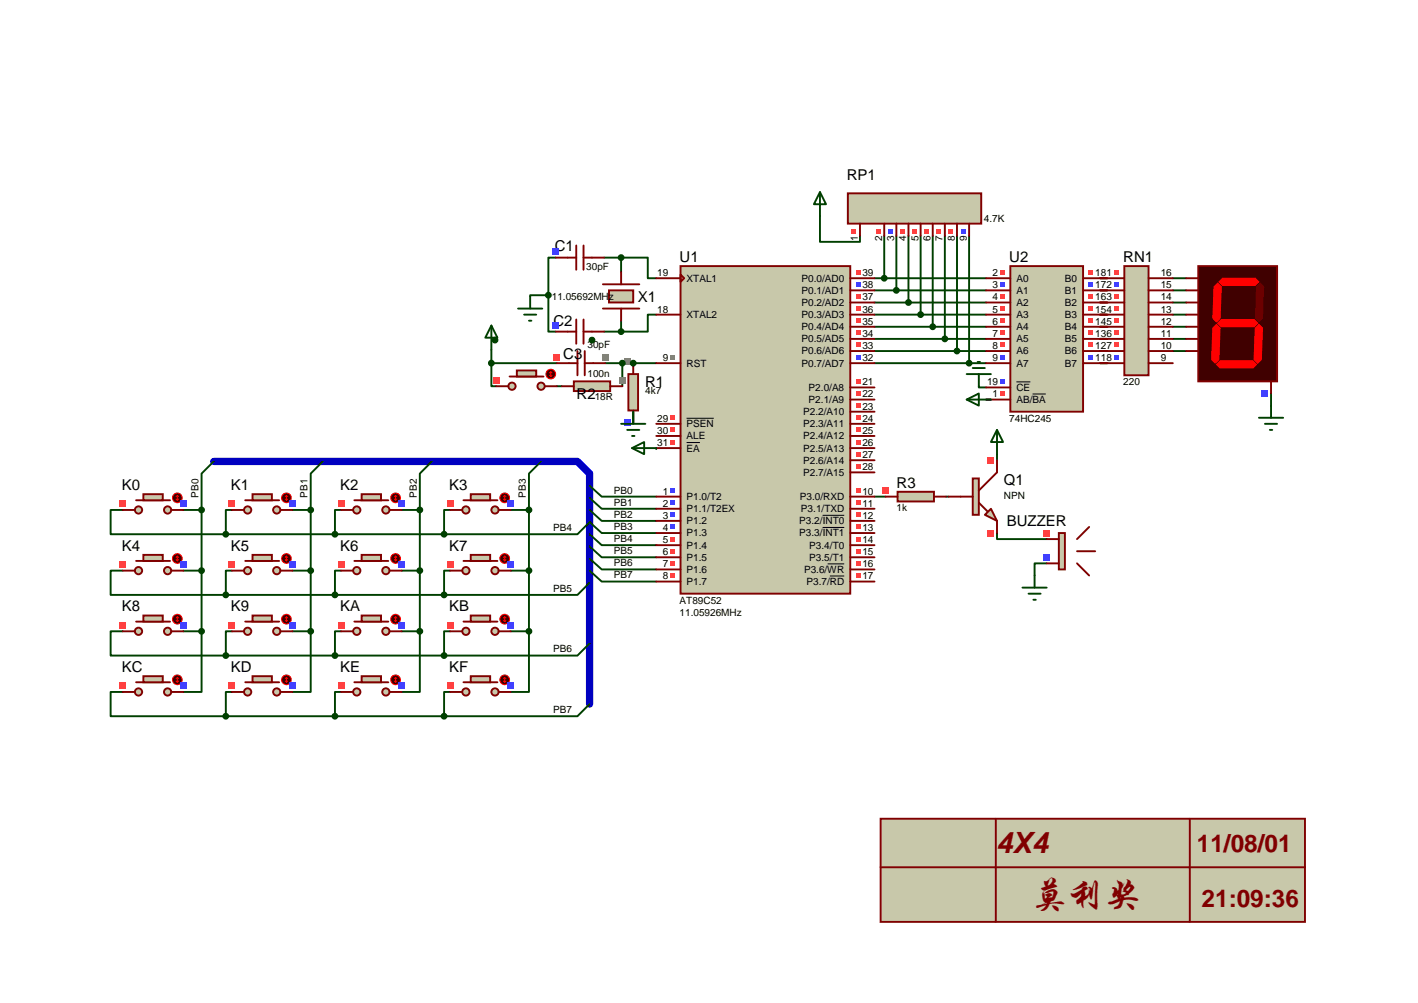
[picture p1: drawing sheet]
<svg xmlns="http://www.w3.org/2000/svg" width="297mm" height="210mm" viewBox="0 0 297 210" stroke-linecap="round" stroke-linejoin="round" font-family="sans-serif">
<path d="M44.8 96.6h76.2l2.5 2.5v48.3" fill="none" stroke="#0000c0" stroke-width="1.5"/>
<g fill="none" stroke="#004000" stroke-width=".4">
<path d="M116.4 53.9h-1.5v7.9M126.6 53.9h3.5M130.1 53.9v3.1M130.1 53.9h5.6v4.4h1.8M230.4 58.3h1.6M114.9 61.8v7.6h1.5M114.9 61.8h-3.8v.3M126.6 69.4h3.5M130.1 67.1v2.3M137.5 65.9h-1.8v3.5h-5.6M230.4 60.8h1.6M230.4 63.3h1.6"/>
<path d="M230.4 65.9h1.6M230.4 68.4h1.6M230.4 71h1.6M230.4 73.5h1.6M230.4 76h1.6M116.6 80.9h1.1M132.6 86.2v2.3M205 80.9v.2h1.6M206.6 83.7h1"/>
</g>
<circle cx="137.5" cy="93.8" r=".2" fill="#004000"/>
<g fill="none" stroke="#004000" stroke-width=".4">
<path d="M171.8 45.3v5.3h8.3v-1.2M183.2 58.3h23.4M185.2 49.4v8.9M187.8 49.4v11.4M190.3 49.4v13.9M192.8 49.4v16.5M195.4 49.4v19M197.9 49.4v21.6M200.5 49.4v24.1M203 49.4v26.6M245.7 58.3h2.8M102.9 73.2v2.8"/>
<path d="M102.9 76h13.7M102.9 76v4.9h1M126.8 76h10.7M130.4 76v4.9M132.6 75.8v.2M183.2 76h23.4M183.2 63.3h23.4M183.2 65.9h23.4M183.2 68.4h23.4M183.2 71h23.4M183.2 73.5h23.4M183.2 60.8h23.4"/>
<path d="M245.7 60.8h2.8M245.7 63.3h2.8M245.7 65.9h2.8M245.7 68.4h2.8M245.7 71h2.8M245.7 73.5h2.8M44.8 96.6l-2.6 2.5v7.7h-3.8M67.6 96.6l-2.5 2.5v7.7h-3.8M90.5 96.6l-2.6 2.5v7.7h-3.8M113.3 96.6l-2.5 2.5v7.7h-3.8M208.8 95.1v1.3M266.3 82.4v2.5"/>
<path d="M25.7 106.8h-2.5v5h24.1M25.7 119.5h-2.5v5h24.1M38.4 119.5h3.8M42.2 106.8v25.4M48.6 106.8h-1.3v5h22.9M48.6 119.5h-1.3v5h22.9M61.3 119.5h3.8M65.1 106.8v25.4M70.2 111.8h22.8M71.4 106.8h-1.2v5M71.4 119.5h-1.2v5M84.1 119.5h3.8"/>
<path d="M87.9 106.8v25.4M94.3 106.8h-1.3v5M94.3 119.5h-1.3v5h28l2.5-2.5M107 119.5h3.8M110.8 106.8v25.4M123.5 101.7l2.5 2.3h11.5M123.5 104.2l2.5 2.3h11.5M123.5 106.8l2.5 2.3h11.5M123.5 111.8l2.5 2.3h11.5M123.5 114.4l2.5 2.3h11.5M123.5 116.9l2.5 2.3h11.5M123.5 119.5l2.5 2.3h11.5"/>
<path d="M137.5 111.6h-11.5l-2.5-2.3-2.5 2.5h-28M183.2 104h2.3M198.2 104h.5M208.8 111.6v1.3h10.5M219.3 117.9h-2.6v2.6M25.7 132.2h-2.5v5h24.1M38.4 132.2h3.8M42.2 132.2v12.7h-3.8M48.6 132.2h-1.3v5h22.9M61.3 132.2h3.8M65.1 132.2v12.7h-3.8M70.2 137.2h22.8"/>
<path d="M70.2 124.5h22.8M71.4 132.2h-1.2v5M84.1 132.2h3.8M87.9 132.2v12.7h-3.8M94.3 132.2h-1.3v5h28l2.5-2.5M107 132.2h3.8M110.8 132.2v12.7h-3.8M25.7 144.9h-2.5v5h24.1M48.6 144.9h-1.3v5h22.9M70.2 149.9h22.8M71.4 144.9h-1.2v5M94.3 144.9h-1.3v5h28l2.5-2.5"/>
</g>
<path d="M142.6 55.7h35.5v68.6h-35.5z" fill="#c8c8aa" stroke="#800000" stroke-width=".4"/>
<g fill="none" stroke="#800000" stroke-width=".4">
<path d="M137.5 58.3h5.1M142.6 57.5l.7 .8-.7 .7zM178.1 58.3h5.1M137.5 65.9h5.1M137.5 76h5.1M178.1 65.9h5.1M178.1 76h5.1M178.1 60.8h5.1M178.1 63.3h5.1M178.1 68.4h5.1M178.1 71h5.1M178.1 73.5h5.1"/>
<path d="M137.5 91.3h5.1M137.5 93.8h5.1M137.5 88.7h5.1M178.1 91.3h5.1M178.1 93.8h5.1M178.1 88.7h5.1M178.1 98.9h5.1M178.1 81.1h5.1M178.1 83.7h5.1M178.1 86.2h5.1M178.1 96.4h5.1M137.5 104h5.1"/>
<path d="M137.5 106.5h5.1M137.5 109.1h5.1M137.5 111.6h5.1M137.5 114.1h5.1M137.5 116.7h5.1M137.5 119.2h5.1M178.1 104h5.1M178.1 106.5h5.1M178.1 109.1h5.1M178.1 111.6h5.1M178.1 114.1h5.1M178.1 116.7h5.1"/>
<path d="M178.1 119.2h5.1M137.5 121.8h5.1M178.1 121.8h5.1"/>
</g>
<path d="M143.8 92.6h2.8M143.8 87.6h5.7M172.3 107.9h4.5M172.3 110.4h4.5M173.4 118h3.4M173.8 120.6h3" fill="none" stroke="#000" stroke-width=".21"/>
<g fill="#ff4040">
<path d="M140.4 89.5h1v1h-1z"/>
<path d="M140.4 92h1v1h-1z"/>
<path d="M140.4 87h1v1h-1z"/>
</g>
<path d="M140.4 74.3h1v1h-1z" fill="#808080"/>
<path d="M179.3 56.5h1v1h-1z" fill="#ff4040"/>
<path d="M179.3 59h1v1h-1z" fill="#4040ff"/>
<g fill="#ff4040">
<path d="M179.3 61.6h1v1h-1z"/>
<path d="M179.3 64.1h1v1h-1z"/>
<path d="M179.3 66.6h1v1h-1z"/>
<path d="M179.3 69.2h1v1h-1z"/>
<path d="M179.3 71.7h1v1h-1z"/>
</g>
<g fill="#4040ff">
<path d="M179.3 74.3h1v1h-1z"/>
<path d="M140.4 102.2h1v1h-1z"/>
<path d="M140.4 104.7h1v1h-1z"/>
<path d="M140.4 107.3h1v1h-1z"/>
<path d="M140.4 109.8h1v1h-1z"/>
</g>
<g fill="#ff4040">
<path d="M140.4 112.4h1v1h-1z"/>
<path d="M140.4 114.9h1v1h-1z"/>
<path d="M140.4 117.4h1v1h-1z"/>
<path d="M140.4 120h1v1h-1z"/>
<path d="M179.3 102.2h1v1h-1z"/>
<path d="M179.3 104.7h1v1h-1z"/>
<path d="M179.3 107.3h1v1h-1z"/>
<path d="M179.3 109.8h1v1h-1z"/>
<path d="M179.3 112.4h1v1h-1z"/>
<path d="M179.3 120h1v1h-1z"/>
<path d="M179.3 117.4h1v1h-1z"/>
<path d="M179.3 114.9h1v1h-1z"/>
<path d="M179.3 97.1h1v1h-1z"/>
<path d="M179.3 79.3h1v1h-1z"/>
<path d="M179.3 81.9h1v1h-1z"/>
<path d="M179.3 84.4h1v1h-1z"/>
<path d="M179.3 87h1v1h-1z"/>
<path d="M179.3 89.5h1v1h-1z"/>
<path d="M179.3 92h1v1h-1z"/>
<path d="M179.3 94.6h1v1h-1z"/>
</g>
<path d="M126.3 59.5h7.6M126.3 64.6h7.6" fill="none" stroke="#800000" stroke-width=".4"/>
<path d="M127.6 60.8h5v2.5h-5z" fill="#c8c8aa" stroke="#800000" stroke-width=".4"/>
<path d="M116.4 53.9h4.3M120.7 51.4v5.1M122.2 51.4v5.1M122.2 53.9h4.4M130.1 57v2.5M130.1 64.6v2.5" fill="none" stroke="#800000" stroke-width=".4"/>
<path d="M115.8 52h1.2v1.3h-1.2z" fill="#4040ff"/>
<path d="M116.4 69.4h4.3M120.7 66.9v5.1M122.2 66.9v5.1M122.2 69.4h4.4" fill="none" stroke="#800000" stroke-width=".4"/>
<path d="M115.8 67.5h1.2v1.3h-1.2z" fill="#4040ff"/>
<g fill="#004000" stroke="#004000" stroke-width=".4">
<circle cx="130.1" cy="69.4" r=".51"/>
<circle cx="130.1" cy="53.9" r=".51"/>
</g>
<path d="M116.6 76h4.4M121 73.5v5.1M122.5 73.5v5.1M122.5 76h4.3" fill="none" stroke="#800000" stroke-width=".4"/>
<path d="M116 74.1h1.3v1.3h-1.3z" fill="#ff4040"/>
<path d="M126.2 74.1h1.2v1.3h-1.2z" fill="#808080"/>
<g fill="#c8c8aa" stroke="#800000" stroke-width=".4">
<circle cx="113.3" cy="80.9" r=".76"/>
<circle cx="107.2" cy="80.9" r=".76"/>
</g>
<path d="M106.7 78.8h7.2" fill="none" stroke="#800000" stroke-width=".4"/>
<path d="M108.3 77.6h4v1.2h-4z" fill="#c8c8aa" stroke="#800000" stroke-width=".4"/>
<path d="M103.9 80.9h2.6M114.1 80.9h2.5" fill="none" stroke="#800000" stroke-width=".4"/>
<circle cx="115.4" cy="78.3" r="1.02" fill="#400000" stroke="#f00" stroke-width=".21"/>
<path d="M115.1 78.1l.3-.3 .2 .3M115.1 78.6l.3 .2M115.4 77.8v1M115.6 78.6l-.2 .2" fill="none" stroke="#f00" stroke-width=".21"/>
<path d="M103.3 79h1.3v1.2h-1.3z" fill="#ff4040"/>
<path d="M131.6 78.3h2.1v7.6h-2.1z" fill="#c8c8aa" stroke="#800000" stroke-width=".4"/>
<path d="M132.6 75.8v2.5M132.6 85.9v2.6" fill="none" stroke="#800000" stroke-width=".4"/>
<path d="M130.7 75.1h1.3v1.3h-1.3z" fill="#808080"/>
<path d="M130.7 87.8h1.3v1.3h-1.3z" fill="#4040ff"/>
<path d="M120.2 79.8h7.6v2.1h-7.6z" fill="#c8c8aa" stroke="#800000" stroke-width=".4"/>
<path d="M117.7 80.9h2.5M127.8 80.9h2.6" fill="none" stroke="#800000" stroke-width=".4"/>
<path d="M129.7 79h1.3v1.2h-1.3z" fill="#808080"/>
<path d="M102.9 68.2l1.3 2.5h-2.5zM102.9 68.2v5M108.5 64.6h5.1M109.8 65.9h2.5M110.8 67.1h.5M111.1 62.1v2.5M130.1 88.7h5.1M131.4 90h2.5M132.4 91.3h.5M132.6 86.2v2.5" fill="none" stroke="#004000" stroke-width=".4"/>
<circle cx="114.9" cy="61.8" r=".51" fill="#004000" stroke="#004000" stroke-width=".4"/>
<path d="M211.6 55.7h15.3v30.5h-15.3z" fill="#c8c8aa" stroke="#800000" stroke-width=".4"/>
<g fill="none" stroke="#800000" stroke-width=".4">
<path d="M206.6 58.3h5M226.9 58.3h5.1M206.6 60.8h5M206.6 63.3h5M206.6 65.9h5M206.6 68.4h5M206.6 71h5M206.6 73.5h5M206.6 76h5M226.9 60.8h5.1M226.9 63.3h5.1M226.9 65.9h5.1"/>
<path d="M226.9 68.4h5.1M226.9 71h5.1M226.9 73.5h5.1M226.9 76h5.1M206.6 81.1h5M206.6 83.7h5"/>
</g>
<path d="M212.9 79.9h2.9M216.3 82.5h2.8" fill="none" stroke="#000" stroke-width=".21"/>
<g fill="#ff4040">
<path d="M209.5 56.5h1v1h-1z"/>
<path d="M228 56.5h1v1h-1z"/>
</g>
<g fill="#4040ff">
<path d="M209.5 59h1v1h-1z"/>
<path d="M228 59h1v1h-1z"/>
</g>
<g fill="#ff4040">
<path d="M209.5 61.6h1v1h-1z"/>
<path d="M228 61.6h1v1h-1z"/>
<path d="M209.5 64.1h1v1h-1z"/>
<path d="M228 64.1h1v1h-1z"/>
<path d="M209.5 66.6h1v1h-1z"/>
<path d="M228 66.6h1v1h-1z"/>
<path d="M209.5 69.2h1v1h-1z"/>
<path d="M228 69.2h1v1h-1z"/>
<path d="M209.5 71.7h1v1h-1z"/>
<path d="M228 71.7h1v1h-1z"/>
</g>
<g fill="#4040ff">
<path d="M209.5 74.3h1v1h-1z"/>
<path d="M228 74.3h1v1h-1z"/>
<path d="M209.5 79.3h1v1h-1z"/>
</g>
<path d="M209.5 81.9h1v1h-1z" fill="#ff4040"/>
<path d="M202.5 78.3h5.1M203.8 77h2.5M204.8 75.8h.5M205 78.3v2.6M202.5 83.7l2.5-1.3v2.5zM202.5 83.7h5.1" fill="none" stroke="#004000" stroke-width=".4"/>
<path d="M235.5 55.7h5.1v22.9h-5.1z" fill="#c8c8aa" stroke="#800000" stroke-width=".4"/>
<g fill="none" stroke="#800000" stroke-width=".4">
<path d="M230.4 58.3h5.1M240.6 58.3h5.1M230.4 60.8h5.1M230.4 63.3h5.1M230.4 65.9h5.1M230.4 68.4h5.1M230.4 71h5.1M230.4 73.5h5.1M230.4 76h5.1M240.6 60.8h5.1M240.6 63.3h5.1M240.6 65.9h5.1"/>
<path d="M240.6 68.4h5.1M240.6 71h5.1M240.6 73.5h5.1M240.6 76h5.1"/>
</g>
<path d="M233.4 56.5h1v1h-1z" fill="#ff4040"/>
<path d="M233.4 59h1v1h-1z" fill="#4040ff"/>
<g fill="#ff4040">
<path d="M233.4 61.6h1v1h-1z"/>
<path d="M233.4 64.1h1v1h-1z"/>
<path d="M233.4 66.6h1v1h-1z"/>
<path d="M233.4 69.2h1v1h-1z"/>
<path d="M233.4 71.7h1v1h-1z"/>
</g>
<path d="M233.4 74.3h1v1h-1z" fill="#4040ff"/>
<path d="M132.4 93.8l2.5-1.3v2.6zM132.4 93.8h5.1" fill="none" stroke="#004000" stroke-width=".4"/>
<path d="M177.6 40.5h27.9v6.3h-27.9z" fill="#c8c8aa" stroke="#800000" stroke-width=".4"/>
<path d="M180.1 46.8v2.6M185.2 46.8v2.6M187.8 46.8v2.6M190.3 46.8v2.6M192.8 46.8v2.6M195.4 46.8v2.6M197.9 46.8v2.6M200.5 46.8v2.6M203 46.8v2.6" fill="none" stroke="#800000" stroke-width=".4"/>
<path d="M183.4 48h1.1v1h-1.1z" fill="#ff4040"/>
<path d="M186 48h1v1h-1z" fill="#4040ff"/>
<g fill="#ff4040">
<path d="M188.5 48h1v1h-1z"/>
<path d="M191.1 48h1v1h-1z"/>
<path d="M193.6 48h1v1h-1z"/>
<path d="M196.1 48h1.1v1h-1.1z"/>
<path d="M198.7 48h1v1h-1z"/>
</g>
<path d="M201.2 48h1v1h-1z" fill="#4040ff"/>
<path d="M178.4 48h1v1h-1z" fill="#ff4040"/>
<path d="M171.8 40.2l1.2 2.6h-2.5zM171.8 40.2v5.1" fill="none" stroke="#004000" stroke-width=".4"/>
<g fill="#004000" stroke="#004000" stroke-width=".4">
<circle cx="132.6" cy="76" r=".51"/>
<circle cx="102.9" cy="76" r=".51"/>
<circle cx="130.4" cy="76" r=".51"/>
<circle cx="185.2" cy="58.2" r=".51"/>
<circle cx="187.8" cy="60.8" r=".51"/>
<circle cx="190.3" cy="63.3" r=".51"/>
<circle cx="192.8" cy="65.9" r=".51"/>
<circle cx="195.4" cy="68.4" r=".51"/>
<circle cx="197.9" cy="70.9" r=".51"/>
<circle cx="200.5" cy="73.5" r=".51"/>
<circle cx="203" cy="76" r=".51"/>
</g>
<path d="M221.8 111.6h1.3v7.6h-1.3z" fill="#c8c8aa" stroke="#800000" stroke-width=".4"/>
<path d="M219.3 112.9h2.5M219.3 117.9h2.5M225.6 115.4h3.8M225.6 117.9l2.6 2.6M228.2 110.3l-2.6 2.6" fill="none" stroke="#800000" stroke-width=".4"/>
<path d="M218.6 111h1.3v1.2h-1.3z" fill="#ff4040"/>
<path d="M218.6 116h1.3v1.3h-1.3z" fill="#4040ff"/>
<path d="M188 103h7.6v2h-7.6z" fill="#c8c8aa" stroke="#800000" stroke-width=".4"/>
<path d="M185.5 104h2.5M195.6 104h2.6" fill="none" stroke="#800000" stroke-width=".4"/>
<path d="M184.8 102.1h1.3v1.2h-1.3z" fill="#ff4040"/>
<g fill="#c8c8aa" stroke="#800000" stroke-width=".4">
<path d="M206.3 107.8l1.3-1.3 1.2 2.6z"/>
<path d="M203.8 100.2h1.2v7.6h-1.2z"/>
</g>
<path d="M208.8 96.4v2.5l-3.8 3.8M198.7 104h5.1M205 105.2l1.8 1.8M208.8 109.1v2.5" fill="none" stroke="#800000" stroke-width=".4"/>
<g fill="#ff4040">
<path d="M206.9 95.7h1.3v1.3h-1.3z"/>
<path d="M206.9 111h1.3v1.2h-1.3z"/>
</g>
<path d="M208.8 90v5.1M208.8 90l1.3 2.5h-2.5zM214.2 123h5.1M215.5 124.3h2.5M216.5 125.6h.5M216.7 120.5v2.5" fill="none" stroke="#004000" stroke-width=".4"/>
<path d="M251 55.7h16.5v24.1h-16.5z" fill="#400000" stroke="#800000" stroke-width=".4"/>
<g fill="#f00" stroke="#f00" stroke-width=".21">
<path d="M255.3 59l.8-.7h6.9l.7 .7-.7 .8h-6.9z"/>
<path d="M262.9 68.7l.8-.8 .8 .8-.3 6.6-.7 .7-.8-.7z"/>
<path d="M254.8 76.3l.8-.8h6.8l.8 .8-.8 .7h-6.8z"/>
<path d="M254.1 68.7l.7-.8 .8 .8-.3 6.6-.7 .7-.8-.7z"/>
<path d="M254.3 60l.8-.7 .7 .7-.2 6.6-.8 .8-.7-.8z"/>
<path d="M255.1 67.6l.7-.7h6.9l.8 .7-.8 .8h-6.9z"/>
</g>
<path d="M263.2 60l.8-.7 .7 .7-.2 6.6-.8 .8-.7-.8z" fill="#600000" stroke="#600000" stroke-width=".21"/>
<path d="M248.5 58.3h2.5M248.5 60.8h2.5M248.5 63.3h2.5M248.5 65.9h2.5M248.5 68.4h2.5M248.5 71h2.5M248.5 73.5h2.5M266.3 79.8v2.6" fill="none" stroke="#800000" stroke-width=".4"/>
<path d="M264.3 81.7h1.3v1.3h-1.3z" fill="#4040ff"/>
<path d="M263.7 87.5h5.1M265 88.7h2.5M266 90h.5M266.3 84.9v2.6" fill="none" stroke="#004000" stroke-width=".4"/>
<g fill="#c8c8aa" stroke="#800000" stroke-width=".4">
<circle cx="35.1" cy="106.8" r=".76"/>
<circle cx="29" cy="106.8" r=".76"/>
</g>
<path d="M28.5 104.7h7.1" fill="none" stroke="#800000" stroke-width=".4"/>
<path d="M30 103.5h4.1v1.2h-4.1z" fill="#c8c8aa" stroke="#800000" stroke-width=".4"/>
<path d="M25.7 106.8h2.6M35.9 106.8h2.5" fill="none" stroke="#800000" stroke-width=".4"/>
<circle cx="37.1" cy="104.2" r="1.02" fill="#400000" stroke="#f00" stroke-width=".21"/>
<path d="M36.9 104l.2-.3 .3 .3M36.9 104.5l.2 .2M37.1 103.7v1M37.4 104.5l-.3 .2" fill="none" stroke="#f00" stroke-width=".21"/>
<path d="M25.1 104.9h1.2v1.2h-1.2z" fill="#ff4040"/>
<path d="M37.8 104.9h1.2v1.2h-1.2z" fill="#4040ff"/>
<g fill="#c8c8aa" stroke="#800000" stroke-width=".4">
<circle cx="58" cy="106.8" r=".76"/>
<circle cx="51.9" cy="106.8" r=".76"/>
</g>
<path d="M51.4 104.7h7.1" fill="none" stroke="#800000" stroke-width=".4"/>
<path d="M52.9 103.5h4.1v1.2h-4.1z" fill="#c8c8aa" stroke="#800000" stroke-width=".4"/>
<path d="M48.6 106.8h2.5M58.7 106.8h2.6" fill="none" stroke="#800000" stroke-width=".4"/>
<circle cx="60" cy="104.2" r="1.02" fill="#400000" stroke="#f00" stroke-width=".21"/>
<path d="M59.8 104l.2-.3 .3 .3M59.8 104.5l.2 .2M60 103.7v1M60.3 104.5l-.3 .2" fill="none" stroke="#f00" stroke-width=".21"/>
<path d="M47.9 104.9h1.3v1.2h-1.3z" fill="#ff4040"/>
<path d="M60.6 104.9h1.3v1.2h-1.3z" fill="#4040ff"/>
<g fill="#c8c8aa" stroke="#800000" stroke-width=".4">
<circle cx="80.8" cy="106.8" r=".76"/>
<circle cx="74.7" cy="106.8" r=".76"/>
</g>
<path d="M74.2 104.7h7.1" fill="none" stroke="#800000" stroke-width=".4"/>
<path d="M75.8 103.5h4v1.2h-4z" fill="#c8c8aa" stroke="#800000" stroke-width=".4"/>
<path d="M71.4 106.8h2.6M81.6 106.8h2.5" fill="none" stroke="#800000" stroke-width=".4"/>
<circle cx="82.9" cy="104.2" r="1.02" fill="#400000" stroke="#f00" stroke-width=".21"/>
<path d="M82.6 104l.3-.3 .2 .3M82.6 104.5l.3 .2M82.9 103.7v1M83.1 104.5l-.2 .2" fill="none" stroke="#f00" stroke-width=".21"/>
<path d="M70.8 104.9h1.3v1.2h-1.3z" fill="#ff4040"/>
<path d="M83.5 104.9h1.3v1.2h-1.3z" fill="#4040ff"/>
<g fill="#c8c8aa" stroke="#800000" stroke-width=".4">
<circle cx="103.7" cy="106.8" r=".76"/>
<circle cx="97.6" cy="106.8" r=".76"/>
</g>
<path d="M97.1 104.7h7.1" fill="none" stroke="#800000" stroke-width=".4"/>
<path d="M98.6 103.5h4.1v1.2h-4.1z" fill="#c8c8aa" stroke="#800000" stroke-width=".4"/>
<path d="M94.3 106.8h2.5M104.5 106.8h2.5" fill="none" stroke="#800000" stroke-width=".4"/>
<circle cx="105.7" cy="104.2" r="1.02" fill="#400000" stroke="#f00" stroke-width=".21"/>
<path d="M105.5 104l.2-.3 .3 .3M105.5 104.5l.2 .2M105.7 103.7v1M106 104.5l-.3 .2" fill="none" stroke="#f00" stroke-width=".21"/>
<path d="M93.7 104.9h1.2v1.2h-1.2z" fill="#ff4040"/>
<path d="M106.4 104.9h1.2v1.2h-1.2z" fill="#4040ff"/>
<g fill="#c8c8aa" stroke="#800000" stroke-width=".4">
<circle cx="35.1" cy="119.5" r=".76"/>
<circle cx="29" cy="119.5" r=".76"/>
</g>
<path d="M28.5 117.4h7.1" fill="none" stroke="#800000" stroke-width=".4"/>
<path d="M30 116.2h4.1v1.2h-4.1z" fill="#c8c8aa" stroke="#800000" stroke-width=".4"/>
<path d="M25.7 119.5h2.6M35.9 119.5h2.5" fill="none" stroke="#800000" stroke-width=".4"/>
<circle cx="37.1" cy="116.9" r="1.02" fill="#400000" stroke="#f00" stroke-width=".21"/>
<path d="M36.9 116.7l.2-.3 .3 .3M36.9 117.2l.2 .2M37.1 116.4v1M37.4 117.2l-.3 .2" fill="none" stroke="#f00" stroke-width=".21"/>
<path d="M25.1 117.6h1.2v1.2h-1.2z" fill="#ff4040"/>
<path d="M37.8 117.6h1.2v1.2h-1.2z" fill="#4040ff"/>
<g fill="#c8c8aa" stroke="#800000" stroke-width=".4">
<circle cx="58" cy="119.5" r=".76"/>
<circle cx="51.9" cy="119.5" r=".76"/>
</g>
<path d="M51.4 117.4h7.1" fill="none" stroke="#800000" stroke-width=".4"/>
<path d="M52.9 116.2h4.1v1.2h-4.1z" fill="#c8c8aa" stroke="#800000" stroke-width=".4"/>
<path d="M48.6 119.5h2.5M58.7 119.5h2.6" fill="none" stroke="#800000" stroke-width=".4"/>
<circle cx="60" cy="116.9" r="1.02" fill="#400000" stroke="#f00" stroke-width=".21"/>
<path d="M59.8 116.7l.2-.3 .3 .3M59.8 117.2l.2 .2M60 116.4v1M60.3 117.2l-.3 .2" fill="none" stroke="#f00" stroke-width=".21"/>
<path d="M47.9 117.6h1.3v1.2h-1.3z" fill="#ff4040"/>
<path d="M60.6 117.6h1.3v1.2h-1.3z" fill="#4040ff"/>
<g fill="#c8c8aa" stroke="#800000" stroke-width=".4">
<circle cx="80.8" cy="119.5" r=".76"/>
<circle cx="74.7" cy="119.5" r=".76"/>
</g>
<path d="M74.2 117.4h7.1" fill="none" stroke="#800000" stroke-width=".4"/>
<path d="M75.8 116.2h4v1.2h-4z" fill="#c8c8aa" stroke="#800000" stroke-width=".4"/>
<path d="M71.4 119.5h2.6M81.6 119.5h2.5" fill="none" stroke="#800000" stroke-width=".4"/>
<circle cx="82.9" cy="116.9" r="1.02" fill="#400000" stroke="#f00" stroke-width=".21"/>
<path d="M82.6 116.7l.3-.3 .2 .3M82.6 117.2l.3 .2M82.9 116.4v1M83.1 117.2l-.2 .2" fill="none" stroke="#f00" stroke-width=".21"/>
<path d="M70.8 117.6h1.3v1.2h-1.3z" fill="#ff4040"/>
<path d="M83.5 117.6h1.3v1.2h-1.3z" fill="#4040ff"/>
<g fill="#c8c8aa" stroke="#800000" stroke-width=".4">
<circle cx="103.7" cy="119.5" r=".76"/>
<circle cx="97.6" cy="119.5" r=".76"/>
</g>
<path d="M97.1 117.4h7.1" fill="none" stroke="#800000" stroke-width=".4"/>
<path d="M98.6 116.2h4.1v1.2h-4.1z" fill="#c8c8aa" stroke="#800000" stroke-width=".4"/>
<path d="M94.3 119.5h2.5M104.5 119.5h2.5" fill="none" stroke="#800000" stroke-width=".4"/>
<circle cx="105.7" cy="116.9" r="1.02" fill="#400000" stroke="#f00" stroke-width=".21"/>
<path d="M105.5 116.7l.2-.3 .3 .3M105.5 117.2l.2 .2M105.7 116.4v1M106 117.2l-.3 .2" fill="none" stroke="#f00" stroke-width=".21"/>
<path d="M93.7 117.6h1.2v1.2h-1.2z" fill="#ff4040"/>
<path d="M106.4 117.6h1.2v1.2h-1.2z" fill="#4040ff"/>
<g fill="#c8c8aa" stroke="#800000" stroke-width=".4">
<circle cx="35.1" cy="132.2" r=".76"/>
<circle cx="29" cy="132.2" r=".76"/>
</g>
<path d="M28.5 130.1h7.1" fill="none" stroke="#800000" stroke-width=".4"/>
<path d="M30 128.9h4.1v1.2h-4.1z" fill="#c8c8aa" stroke="#800000" stroke-width=".4"/>
<path d="M25.7 132.2h2.6M35.9 132.2h2.5" fill="none" stroke="#800000" stroke-width=".4"/>
<circle cx="37.1" cy="129.6" r="1.02" fill="#400000" stroke="#f00" stroke-width=".21"/>
<path d="M36.9 129.4l.2-.3 .3 .3M36.9 129.9l.2 .2M37.1 129.1v1M37.4 129.9l-.3 .2" fill="none" stroke="#f00" stroke-width=".21"/>
<path d="M25.1 130.3h1.2v1.2h-1.2z" fill="#ff4040"/>
<path d="M37.8 130.3h1.2v1.2h-1.2z" fill="#4040ff"/>
<g fill="#c8c8aa" stroke="#800000" stroke-width=".4">
<circle cx="58" cy="132.2" r=".76"/>
<circle cx="51.9" cy="132.2" r=".76"/>
</g>
<path d="M51.4 130.1h7.1" fill="none" stroke="#800000" stroke-width=".4"/>
<path d="M52.9 128.9h4.1v1.2h-4.1z" fill="#c8c8aa" stroke="#800000" stroke-width=".4"/>
<path d="M48.6 132.2h2.5M58.7 132.2h2.6" fill="none" stroke="#800000" stroke-width=".4"/>
<circle cx="60" cy="129.6" r="1.02" fill="#400000" stroke="#f00" stroke-width=".21"/>
<path d="M59.8 129.4l.2-.3 .3 .3M59.8 129.9l.2 .2M60 129.1v1M60.3 129.9l-.3 .2" fill="none" stroke="#f00" stroke-width=".21"/>
<path d="M47.9 130.3h1.3v1.2h-1.3z" fill="#ff4040"/>
<path d="M60.6 130.3h1.3v1.2h-1.3z" fill="#4040ff"/>
<g fill="#c8c8aa" stroke="#800000" stroke-width=".4">
<circle cx="80.8" cy="132.2" r=".76"/>
<circle cx="74.7" cy="132.2" r=".76"/>
</g>
<path d="M74.2 130.1h7.1" fill="none" stroke="#800000" stroke-width=".4"/>
<path d="M75.8 128.9h4v1.2h-4z" fill="#c8c8aa" stroke="#800000" stroke-width=".4"/>
<path d="M71.4 132.2h2.6M81.6 132.2h2.5" fill="none" stroke="#800000" stroke-width=".4"/>
<circle cx="82.9" cy="129.6" r="1.02" fill="#400000" stroke="#f00" stroke-width=".21"/>
<path d="M82.6 129.4l.3-.3 .2 .3M82.6 129.9l.3 .2M82.9 129.1v1M83.1 129.9l-.2 .2" fill="none" stroke="#f00" stroke-width=".21"/>
<path d="M70.8 130.3h1.3v1.2h-1.3z" fill="#ff4040"/>
<path d="M83.5 130.3h1.3v1.2h-1.3z" fill="#4040ff"/>
<g fill="#c8c8aa" stroke="#800000" stroke-width=".4">
<circle cx="103.7" cy="132.2" r=".76"/>
<circle cx="97.6" cy="132.2" r=".76"/>
</g>
<path d="M97.1 130.1h7.1" fill="none" stroke="#800000" stroke-width=".4"/>
<path d="M98.6 128.9h4.1v1.2h-4.1z" fill="#c8c8aa" stroke="#800000" stroke-width=".4"/>
<path d="M94.3 132.2h2.5M104.5 132.2h2.5" fill="none" stroke="#800000" stroke-width=".4"/>
<circle cx="105.7" cy="129.6" r="1.02" fill="#400000" stroke="#f00" stroke-width=".21"/>
<path d="M105.5 129.4l.2-.3 .3 .3M105.5 129.9l.2 .2M105.7 129.1v1M106 129.9l-.3 .2" fill="none" stroke="#f00" stroke-width=".21"/>
<path d="M93.7 130.3h1.2v1.2h-1.2z" fill="#ff4040"/>
<path d="M106.4 130.3h1.2v1.2h-1.2z" fill="#4040ff"/>
<g fill="#c8c8aa" stroke="#800000" stroke-width=".4">
<circle cx="35.1" cy="144.9" r=".76"/>
<circle cx="29" cy="144.9" r=".76"/>
</g>
<path d="M28.5 142.8h7.1" fill="none" stroke="#800000" stroke-width=".4"/>
<path d="M30 141.6h4.1v1.2h-4.1z" fill="#c8c8aa" stroke="#800000" stroke-width=".4"/>
<path d="M25.7 144.9h2.6M35.9 144.9h2.5" fill="none" stroke="#800000" stroke-width=".4"/>
<circle cx="37.1" cy="142.3" r="1.02" fill="#400000" stroke="#f00" stroke-width=".21"/>
<path d="M36.9 142.1l.2-.3 .3 .3M36.9 142.6l.2 .2M37.1 141.8v1M37.4 142.6l-.3 .2" fill="none" stroke="#f00" stroke-width=".21"/>
<path d="M25.1 143h1.2v1.2h-1.2z" fill="#ff4040"/>
<path d="M37.8 143h1.2v1.2h-1.2z" fill="#4040ff"/>
<g fill="#c8c8aa" stroke="#800000" stroke-width=".4">
<circle cx="58" cy="144.9" r=".76"/>
<circle cx="51.9" cy="144.9" r=".76"/>
</g>
<path d="M51.4 142.8h7.1" fill="none" stroke="#800000" stroke-width=".4"/>
<path d="M52.9 141.6h4.1v1.2h-4.1z" fill="#c8c8aa" stroke="#800000" stroke-width=".4"/>
<path d="M48.6 144.9h2.5M58.7 144.9h2.6" fill="none" stroke="#800000" stroke-width=".4"/>
<circle cx="60" cy="142.3" r="1.02" fill="#400000" stroke="#f00" stroke-width=".21"/>
<path d="M59.8 142.1l.2-.3 .3 .3M59.8 142.6l.2 .2M60 141.8v1M60.3 142.6l-.3 .2" fill="none" stroke="#f00" stroke-width=".21"/>
<path d="M47.9 143h1.3v1.2h-1.3z" fill="#ff4040"/>
<path d="M60.6 143h1.3v1.2h-1.3z" fill="#4040ff"/>
<g fill="#c8c8aa" stroke="#800000" stroke-width=".4">
<circle cx="80.8" cy="144.9" r=".76"/>
<circle cx="74.7" cy="144.9" r=".76"/>
</g>
<path d="M74.2 142.8h7.1" fill="none" stroke="#800000" stroke-width=".4"/>
<path d="M75.8 141.6h4v1.2h-4z" fill="#c8c8aa" stroke="#800000" stroke-width=".4"/>
<path d="M71.4 144.9h2.6M81.6 144.9h2.5" fill="none" stroke="#800000" stroke-width=".4"/>
<circle cx="82.9" cy="142.3" r="1.02" fill="#400000" stroke="#f00" stroke-width=".21"/>
<path d="M82.6 142.1l.3-.3 .2 .3M82.6 142.6l.3 .2M82.9 141.8v1M83.1 142.6l-.2 .2" fill="none" stroke="#f00" stroke-width=".21"/>
<path d="M70.8 143h1.3v1.2h-1.3z" fill="#ff4040"/>
<path d="M83.5 143h1.3v1.2h-1.3z" fill="#4040ff"/>
<g fill="#c8c8aa" stroke="#800000" stroke-width=".4">
<circle cx="103.7" cy="144.9" r=".76"/>
<circle cx="97.6" cy="144.9" r=".76"/>
</g>
<path d="M97.1 142.8h7.1" fill="none" stroke="#800000" stroke-width=".4"/>
<path d="M98.6 141.6h4.1v1.2h-4.1z" fill="#c8c8aa" stroke="#800000" stroke-width=".4"/>
<path d="M94.3 144.9h2.5M104.5 144.9h2.5" fill="none" stroke="#800000" stroke-width=".4"/>
<circle cx="105.7" cy="142.3" r="1.02" fill="#400000" stroke="#f00" stroke-width=".21"/>
<path d="M105.5 142.1l.2-.3 .3 .3M105.5 142.6l.2 .2M105.7 141.8v1M106 142.6l-.3 .2" fill="none" stroke="#f00" stroke-width=".21"/>
<path d="M93.7 143h1.2v1.2h-1.2z" fill="#ff4040"/>
<path d="M106.4 143h1.2v1.2h-1.2z" fill="#4040ff"/>
<g fill="#004000" stroke="#004000" stroke-width=".4">
<circle cx="42.2" cy="119.5" r=".51"/>
<circle cx="42.2" cy="132.2" r=".51"/>
<circle cx="65.1" cy="119.5" r=".51"/>
<circle cx="65.1" cy="132.2" r=".51"/>
<circle cx="87.9" cy="132.2" r=".51"/>
<circle cx="87.9" cy="119.5" r=".51"/>
<circle cx="110.8" cy="119.5" r=".51"/>
<circle cx="110.8" cy="132.2" r=".51"/>
<circle cx="47.3" cy="111.8" r=".51"/>
<circle cx="70.2" cy="111.8" r=".51"/>
<circle cx="47.3" cy="124.5" r=".51"/>
<circle cx="70.2" cy="124.5" r=".51"/>
<circle cx="47.3" cy="137.2" r=".51"/>
<circle cx="70.2" cy="137.2" r=".51"/>
<circle cx="47.3" cy="149.9" r=".51"/>
<circle cx="70.2" cy="149.9" r=".51"/>
<circle cx="42.2" cy="106.8" r=".51"/>
<circle cx="65.1" cy="106.8" r=".51"/>
<circle cx="87.9" cy="106.8" r=".51"/>
<circle cx="110.8" cy="106.8" r=".51"/>
<circle cx="93" cy="111.8" r=".51"/>
<circle cx="93" cy="149.9" r=".51"/>
<circle cx="93" cy="137.2" r=".51"/>
<circle cx="93" cy="124.5" r=".51"/>
<circle cx="124" cy="71.2" r=".51"/>
<circle cx="103.7" cy="71.2" r=".51"/>
</g>
<path d="M184.5 171.4h88.9v21.6h-88.9z" fill="#c8c8aa" stroke="#800000" stroke-width=".4"/>
<path d="M208.6 171.4v21.6M249.2 171.4v21.6M184.5 181.6h88.9" fill="none" stroke="#800000" stroke-width=".4"/>
<text font-size="7.8" fill="#800000" x="215.9" y="189.6">莫利奖</text>
<text font-size="6.1" fill="#800000" x="208.7" y="178.5">4X4</text>
<g font-size="5.1" fill="#800000">
<text x="250.7" y="178.4">11/08/01</text>
<text x="251.7" y="189.8">21:09:36</text>
</g>
<g font-size="3.1">
<text x="177.4" y="37.8">RP1</text>
<text x="116.2" y="52.6">C1</text>
<text x="142.4" y="54.8">U1</text>
<text x="211.4" y="54.8">U2</text>
<text x="235.3" y="54.8">RN1</text>
<text x="133.6" y="63.2">X1</text>
<text x="115.9" y="68.3">C2</text>
<text x="118" y="75.2">C3</text>
<text x="120.8" y="83.5">R2</text>
<text x="135.1" y="81">R1</text>
<text x="210.3" y="101.5">Q1</text>
<text x="25.5" y="102.6">K0</text>
<text x="48.4" y="102.6">K1</text>
<text x="71.2" y="102.6">K2</text>
<text x="94.1" y="102.6">K3</text>
<text x="187.8" y="102.1">R3</text>
<text x="210.9" y="110.2">BUZZER</text>
<text x="25.5" y="115.3">K4</text>
<text x="48.4" y="115.3">K5</text>
<text x="71.2" y="115.3">K6</text>
<text x="94.1" y="115.3">K7</text>
<text x="25.5" y="128">K8</text>
<text x="48.4" y="128">K9</text>
<text x="71.2" y="128">KA</text>
<text x="94.1" y="128">KB</text>
<text x="25.5" y="140.7">KC</text>
<text x="48.4" y="140.7">KD</text>
<text x="71.2" y="140.7">KE</text>
<text x="94.1" y="140.7">KF</text>
</g>
<g font-size="2.1">
<text x="206.1" y="46.5">4.7K</text>
<text x="179.7" y="50.5" transform="rotate(-90 179.7 50.5)">1</text>
<text x="184.8" y="50.5" transform="rotate(-90 184.8 50.5)">2</text>
<text x="187.3" y="50.5" transform="rotate(-90 187.3 50.5)">3</text>
<text x="189.8" y="50.5" transform="rotate(-90 189.8 50.5)">4</text>
<text x="192.4" y="50.5" transform="rotate(-90 192.4 50.5)">5</text>
<text x="194.9" y="50.5" transform="rotate(-90 194.9 50.5)">6</text>
<text x="197.5" y="50.5" transform="rotate(-90 197.5 50.5)">7</text>
<text x="200" y="50.5" transform="rotate(-90 200 50.5)">8</text>
<text x="202.5" y="50.5" transform="rotate(-90 202.5 50.5)">9</text>
<text x="122.8" y="56.5">30pF</text>
<text x="137.7" y="57.8">19</text>
<text x="143.8" y="59">XTAL1</text>
<text x="167.9" y="59">P0.0/AD0</text>
<text x="180.7" y="57.8">39</text>
<text x="207.9" y="57.8">2</text>
<text x="212.9" y="59">A0</text>
<text x="223.1" y="59">B0</text>
<text x="229.4" y="57.8">181</text>
<text x="243.1" y="57.8">16</text>
<text x="115.6" y="62.7">11.05692MHz</text>
<text x="137.7" y="65.4">18</text>
<text x="167.9" y="61.5">P0.1/AD1</text>
<text x="167.9" y="64.1">P0.2/AD2</text>
<text x="180.7" y="60.3">38</text>
<text x="180.7" y="62.9">37</text>
<text x="180.7" y="65.4">36</text>
<text x="207.9" y="60.3">3</text>
<text x="207.9" y="62.9">4</text>
<text x="207.9" y="65.4">5</text>
<text x="212.9" y="61.5">A1</text>
<text x="212.9" y="64.1">A2</text>
<text x="223.1" y="61.5">B1</text>
<text x="223.1" y="64.1">B2</text>
<text x="229.4" y="60.3">172</text>
<text x="229.4" y="62.9">163</text>
<text x="229.4" y="65.4">154</text>
<text x="243.1" y="60.3">15</text>
<text x="243.1" y="62.9">14</text>
<text x="243.1" y="65.4">13</text>
<text x="143.8" y="66.6">XTAL2</text>
<text x="167.9" y="66.6">P0.3/AD3</text>
<text x="167.9" y="69.1">P0.4/AD4</text>
<text x="167.9" y="71.7">P0.5/AD5</text>
<text x="180.7" y="68">35</text>
<text x="180.7" y="70.5">34</text>
<text x="207.9" y="68">6</text>
<text x="207.9" y="70.5">7</text>
<text x="212.9" y="66.6">A3</text>
<text x="212.9" y="69.1">A4</text>
<text x="212.9" y="71.7">A5</text>
<text x="223.1" y="66.6">B3</text>
<text x="223.1" y="69.1">B4</text>
<text x="223.1" y="71.7">B5</text>
<text x="229.4" y="68">145</text>
<text x="229.4" y="70.5">136</text>
<text x="243.1" y="68">12</text>
<text x="243.1" y="70.5">11</text>
<text x="123.1" y="72.8">30pF</text>
<text x="138.9" y="75.6">9</text>
<text x="143.8" y="76.8">RST</text>
<text x="167.9" y="74.2">P0.6/AD6</text>
<text x="167.9" y="76.8">P0.7/AD7</text>
<text x="180.7" y="73">33</text>
<text x="180.7" y="75.6">32</text>
<text x="207.9" y="73">8</text>
<text x="207.9" y="75.6">9</text>
<text x="212.9" y="74.2">A6</text>
<text x="212.9" y="76.8">A7</text>
<text x="223.1" y="74.2">B6</text>
<text x="223.1" y="76.8">B7</text>
<text x="229.4" y="73">127</text>
<text x="229.4" y="75.6">118</text>
<text x="243.1" y="73">10</text>
<text x="243.1" y="75.6">9</text>
<text x="123.1" y="78.9">100n</text>
<text x="124.6" y="83.7">18R</text>
<text x="135.1" y="82.5">4k7</text>
<text x="169.4" y="81.8">P2.0/A8</text>
<text x="180.7" y="80.7">21</text>
<text x="180.7" y="83.2">22</text>
<text x="206.8" y="80.7">19</text>
<text x="207.9" y="83.2">1</text>
<text x="212.9" y="81.8">CE</text>
<text x="235.3" y="80.7">220</text>
<text x="137.7" y="88.3">29</text>
<text x="143.8" y="89.5">PSEN</text>
<text x="168.3" y="86.9">P2.2/A10</text>
<text x="168.3" y="89.5">P2.3/A11</text>
<text x="169.4" y="84.4">P2.1/A9</text>
<text x="180.7" y="85.7">23</text>
<text x="180.7" y="88.3">24</text>
<text x="211.4" y="88.3">74HC245</text>
<text x="212.9" y="84.4">AB/BA</text>
<text x="137.7" y="90.8">30</text>
<text x="137.7" y="93.4">31</text>
<text x="143.8" y="92">ALE</text>
<text x="143.8" y="94.5">EA</text>
<text x="168.3" y="92">P2.4/A12</text>
<text x="168.3" y="94.5">P2.5/A13</text>
<text x="180.7" y="90.8">25</text>
<text x="180.7" y="93.4">26</text>
<text x="180.7" y="95.9">27</text>
<text x="168.3" y="99.6">P2.7/A15</text>
<text x="168.3" y="97.1">P2.6/A14</text>
<text x="180.7" y="98.4">28</text>
<text x="41.6" y="104.2" transform="rotate(-90 41.6 104.2)">PB0</text>
<text x="64.4" y="104.2" transform="rotate(-90 64.4 104.2)">PB1</text>
<text x="87.3" y="104.2" transform="rotate(-90 87.3 104.2)">PB2</text>
<text x="110.1" y="104.2" transform="rotate(-90 110.1 104.2)">PB3</text>
<text x="128.6" y="103.3">PB0</text>
<text x="128.6" y="105.9">PB1</text>
<text x="138.9" y="103.5">1</text>
<text x="138.9" y="106.1">2</text>
<text x="143.8" y="104.7">P1.0/T2</text>
<text x="143.8" y="107.2">P1.1/T2EX</text>
<text x="167.6" y="104.7">P3.0/RXD</text>
<text x="167.8" y="107.2">P3.1/TXD</text>
<text x="180.7" y="103.5">10</text>
<text x="180.7" y="106.1">11</text>
<text x="187.8" y="107.1">1k</text>
<text x="210.3" y="104.4">NPN</text>
<text x="115.9" y="111.2">PB4</text>
<text x="128.6" y="110.9">PB3</text>
<text x="128.6" y="108.4">PB2</text>
<text x="128.6" y="113.5">PB4</text>
<text x="138.9" y="108.6">3</text>
<text x="138.9" y="111.1">4</text>
<text x="138.9" y="113.7">5</text>
<text x="143.8" y="109.8">P1.2</text>
<text x="143.8" y="112.3">P1.3</text>
<text x="167.4" y="109.8">P3.2/INT0</text>
<text x="167.4" y="112.3">P3.3/INT1</text>
<text x="180.7" y="113.7">14</text>
<text x="180.7" y="108.6">12</text>
<text x="180.7" y="111.1">13</text>
<text x="128.6" y="116">PB5</text>
<text x="128.6" y="118.6">PB6</text>
<text x="138.9" y="116.2">6</text>
<text x="138.9" y="118.8">7</text>
<text x="143.8" y="114.9">P1.4</text>
<text x="143.8" y="117.4">P1.5</text>
<text x="143.8" y="119.9">P1.6</text>
<text x="168.5" y="119.9">P3.6/WR</text>
<text x="169.5" y="114.9">P3.4/T0</text>
<text x="169.5" y="117.4">P3.5/T1</text>
<text x="180.7" y="116.2">15</text>
<text x="180.7" y="118.8">16</text>
<text x="115.9" y="123.9">PB5</text>
<text x="128.6" y="121.1">PB7</text>
<text x="138.9" y="121.3">8</text>
<text x="143.8" y="122.5">P1.7</text>
<text x="168.9" y="122.5">P3.7/RD</text>
<text x="180.7" y="121.3">17</text>
<text x="142.4" y="126.4">AT89C52</text>
<text x="142.4" y="128.9">11.05926MHz</text>
<text x="115.9" y="136.6">PB6</text>
<text x="115.9" y="149.3">PB7</text>
</g>
</svg>
